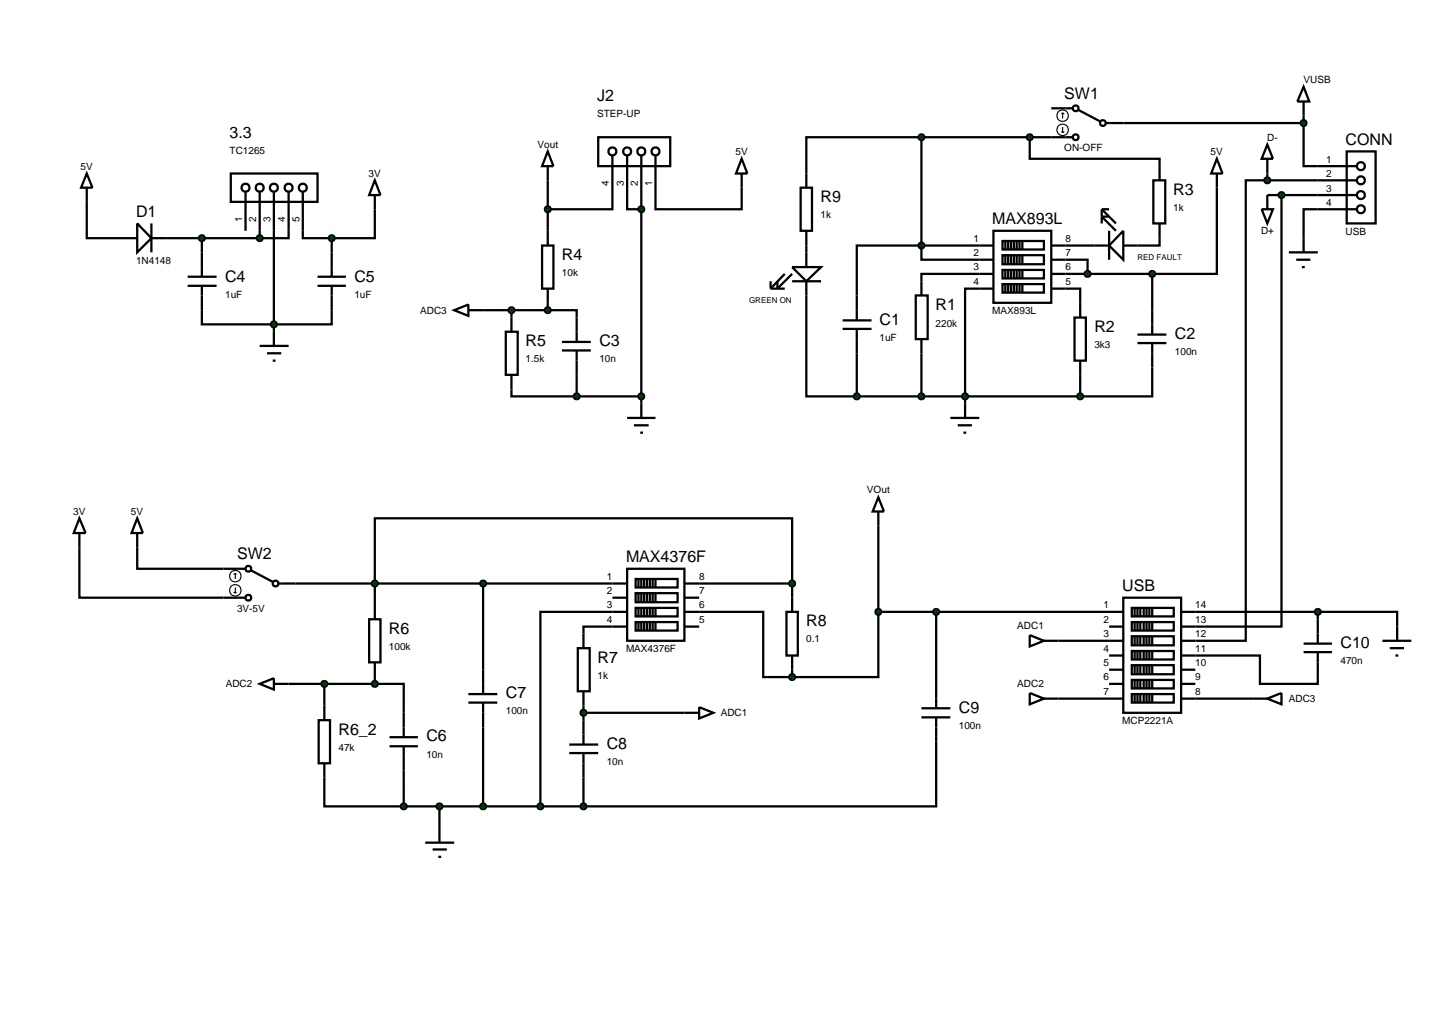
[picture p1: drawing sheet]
<svg xmlns="http://www.w3.org/2000/svg" width="257mm" height="180mm" viewBox="0 0 257 180" stroke-linecap="round" stroke-linejoin="round" font-family="sans-serif">
<g fill="none" stroke="#000" stroke-width=".4">
<path d="M185.4 19.1h3.8M190.2 19.4l3.8 2M229.9 15.3l1 2.6h-2.1zM229.9 17.9v3.8M15.3 35.6v6.4h6.4M66.1 36.9v5.1h-7.6M96.6 31.8v8.9M108 34.4v2.5h-11.4M110.6 34.4v2.5h2.5M113.1 34.4v36.8M130.8 33.1v3.8h-15.2v-2.5M162.5 24.2h-20.3v6.4"/>
<path d="M162.5 24.2h26.7M162.5 24.2v19.1M181.6 24.2v3.8h22.9v1.3M195.1 21.7h34.8M214.6 33.1v15.2h-11.4M222.5 36.9h2l-1 2.5zM223.5 31.8h-3.8v81.2h-8.9M223.5 25.5l1 2.5h-2zM223.5 31.8h15.7M223.5 28v3.8M226 34.4v76.1h-15.2M229.9 21.7v7.6h9.3"/>
<path d="M237.5 26.7h5.1v12.7h-5.1zM239.2 36.9h-9.3v7.6M239.2 34.4h-15.7v2.5M29.3 42h16.5M35.6 54.7v2.5h22.9v-2.5M35.6 42v2.5M45.8 40.7v1.3M48.3 40.7v17.8M50.9 40.7v1.3h-5.1M53.4 40.7v1.3h5.1M58.5 42v2.5M85.2 54.7h11.4"/>
<path d="M90.2 54.7v1.3M96.6 54.7h5.1v1.3M96.6 53.4v1.3M142.2 52.1v17.8h8.9M142.2 43.3v1.2M162.5 43.3v2.5h12.7M162.5 43.3h-11.4v8.8M162.5 43.3h12.7M175.2 40.7h10.2v12.7h-10.2zM175.2 48.3h-12.7v1.3M175.2 50.9h-5v20.3M176.8 42.5h7.3v1.5h-7.3z"/>
<path d="M176.8 45h7.3v1.6h-7.3zM176.8 47.6h7.3v1.5h-7.3zM176.8 50.1h7.3v1.5h-7.3zM177.3 42.5v1.5M177.3 45v1.6M177.3 47.6v1.5M177.3 50.1v1.5M177.8 42.5v1.5M177.8 45v1.6M177.8 47.6v1.5M177.8 50.1v1.5M178.3 42.5v1.5"/>
<path d="M178.3 45v1.6M178.3 47.6v1.5M178.3 50.1v1.5M178.8 42.5v1.5M178.8 45v1.6M178.8 47.6v1.5M178.8 50.1v1.5M179.3 42.5v1.5M179.3 45v1.6M179.3 47.6v1.5M179.3 50.1v1.5M179.8 42.5v1.5"/>
<path d="M179.8 45v1.6M179.8 47.6v1.5M179.8 50.1v1.5M180.3 42.5v1.5M180.3 45v1.6M180.3 47.6v1.5M180.3 50.1v1.5M185.4 50.9h5.1v2.5M185.4 45.8h6.4v2.5M185.4 43.3h7.6M185.4 48.3h17.8M203.2 48.3v6.4"/>
<path d="M204.5 42v1.3h-3.9M227.3 44.5h5.1M228.6 45.8h2.5M229.6 47.1h.5M90.2 68.7v1.2h11.5M101.7 66.1v3.8M101.7 69.9h11.4M151.1 69.9h39.4M151.1 62.3v7.6M162.5 62.3v7.6M190.5 66.1v3.8M203.2 64.8v5.1h-12.7"/>
<path d="M14 96.5v8.9h25.4M24.2 96.5v3.8h15.2M154.9 92.7v15.2M52.1 102.9h55.9M66.1 119.4v1.2M85.2 102.9v15.2M108 110.5h-5.1v1.2M108 107.9h-12.7v34.3M123.3 107.9h11.3v11.5h5.1M123.3 102.9h16.4M139.7 102.9v-11.5h-73.6v15.3M139.7 102.9v2.5"/>
<path d="M139.7 118.1v1.3M154.9 107.9v11.5h-15.2M154.9 107.9h40.7M165.1 107.9v12.7M186.7 113h8.9M210.8 115.6h11.4v5h10.2v-1.2M210.8 107.9h21.6M232.4 107.9h14v2.6M232.4 107.9v1.3M50.9 120.6h15.2M57.2 137.1v5.1h14M57.2 120.6v3.8"/>
<path d="M66.1 120.6h5.1v5.1M71.2 135.9v6.3M85.2 128.3v13.9M102.9 124.4v2.6M102.9 137.1v5.1M102.9 125.7h17.8M165.1 130.8v11.4h-62.2M186.7 123.2h8.9M210.8 123.2h10.2M71.2 142.2h31.7M77.5 142.2v3.8"/>
<circle cx="189.7" cy="19.1" r=".51"/>
<circle cx="189.7" cy="24.2" r=".51"/>
<circle cx="194.5" cy="21.7" r=".51"/>
<circle cx="240" cy="29.3" r=".7"/>
<circle cx="240" cy="36.9" r=".7"/>
<circle cx="240" cy="34.4" r=".7"/>
<circle cx="240" cy="31.8" r=".7"/>
</g>
<g fill="none" stroke="#000" stroke-width=".2">
<path d="M187.4 19.9v1M187.4 19.9l.3 .2M187.4 19.9l-.2 .2M187.2 23.2l.2 .2M187.4 22.4v1M187.7 23.2l-.3 .2"/>
<circle cx="187.4" cy="22.9" r="1.01"/>
<circle cx="187.4" cy="20.4" r="1.01"/>
</g>
<path d="M229.6 21.3l.3-.1-.5 .5zM229.9 21.2l.4 .2 .1 .3zM229.9 22.2l.5-.5-.1 .3zM229.4 21.7l.5 .5-.4-.2z" fill="#004000" stroke="#000" stroke-width=".4"/>
<path d="M229.9 21.2l.5 .5-.5 .5-.5-.5z" fill="#004000"/>
<path d="M161.5 52.1h2.1v7.7h-2.1zM162.5 49.6v2.5M162.5 59.8v2.5M167.6 73.7h5.1M168.9 75h2.5M169.9 76.3h.5M170.2 71.2v2.5" fill="none" stroke="#000" stroke-width=".4"/>
<path d="M162.2 42.9l.3-.1-.5 .5zM162.5 42.8l.3 .1 .2 .4zM163 43.3l-.1 .3-.4 .2zM162 43.3l.5 .5-.4-.2z" fill="#004000" stroke="#000" stroke-width=".4"/>
<path d="M162 43.3l.5-.5 .5 .5-.5 .5z" fill="#004000"/>
<g fill="none" stroke="#000" stroke-width=".4">
<path d="M194.3 36.9l2.5 2.5M194.3 36.9h1.3M194.3 36.9v2.5M195.6 38.2h-1.3l2.5 2.5M203.4 31.8h2.1v7.6h-2.1zM204.5 29.3v2.5M204.5 39.4v2.6M148.6 56.5h5.1M148.6 58h5.1M151.1 52.1v4.4M151.1 58v4.3M189.5 56h2v7.6h-2z"/>
<path d="M190.5 53.4v2.6M193 43.3h2.6M195.6 40.7v5.1M198.1 40.7v5.1l-2.5-2.5zM198.1 43.3h2.5M200.6 59h5.1M203.2 54.7v4.3M190.5 63.6v2.5M200.6 60.5h5.1M203.2 60.5v4.3"/>
</g>
<path d="M191.4 48l.4-.2-.5 .5zM191.8 47.8l.4 .2 .1 .3zM192.3 48.3l-.1 .3-.4 .2zM191.3 48.3l.5 .5-.4-.2z" fill="#004000" stroke="#000" stroke-width=".4"/>
<path d="M191.3 48.3l.5-.5 .5 .5-.5 .5z" fill="#004000"/>
<path d="M214.6 28l1 2.6h-2zM214.6 30.6v2.5" fill="none" stroke="#000" stroke-width=".4"/>
<g fill="#004000" stroke="#000" stroke-width=".4">
<path d="M202.8 48l.4-.2-.5 .5zM203.2 47.8l.4 .2 .1 .3zM203.7 48.3l-.1 .3-.4 .2zM202.7 48.3l.5 .5-.4-.2z"/>
<path d="M181.2 23.9l.4-.2-.5 .5zM181.6 23.7l.4 .2 .1 .3zM182.1 24.2l-.1 .3-.4 .2zM181.1 24.2l.5 .5-.4-.2z"/>
</g>
<g fill="#004000">
<path d="M202.7 48.3l.5-.5 .5 .5-.5 .5z"/>
<path d="M181.1 24.2l.5-.5 .5 .5-.5 .5z"/>
</g>
<g fill="none" stroke="#000" stroke-width=".4">
<path d="M96.6 26.7l1 2.6h-2zM96.6 29.3v2.5M105.5 24.2h12.7v5.1h-12.7zM108 27.5v6.9M110.6 27.5v6.9M113.1 27.5v6.9M115.6 27.5v6.9M130.8 28l1 2.6h-2zM130.8 30.6v2.5M89.2 58.5h2.1v7.6h-2.1zM90.2 56v2.5M95.6 43.3h2v7.6h-2z"/>
<path d="M96.6 40.7v2.6M96.6 50.9v2.5M101.7 56v4.3M90.2 66.1v2.6M99.1 60.3h5.1M99.1 61.8h5.1M101.7 61.8v4.3M110.6 73.7h5M111.8 75h2.6M112.9 76.3h.5M113.1 71.2v2.5"/>
<circle cx="108" cy="26.7" r=".7"/>
<circle cx="110.6" cy="26.7" r=".7"/>
<circle cx="113.1" cy="26.7" r=".7"/>
<circle cx="115.6" cy="26.7" r=".7"/>
</g>
<g fill="#004000" stroke="#000" stroke-width=".4">
<path d="M96.2 36.6l.4-.2-.5 .5zM96.6 36.4l.3 .1 .2 .4zM97.1 36.9l-.1 .3-.4 .2zM96.1 36.9l.5 .5-.4-.2z"/>
<path d="M96.2 54.4l.4-.2-.5 .5zM96.6 54.2l.3 .1 .2 .4zM97.1 54.7l-.1 .3-.4 .2zM96.1 54.7l.5 .5-.3-.1z"/>
<path d="M101.4 69.5l.3-.1-.5 .5zM101.7 69.4l.3 .1 .2 .4zM101.7 70.4l.5-.5-.2 .4zM101.2 69.9l.5 .5-.4-.2z"/>
<path d="M112.8 69.5l.3-.1-.5 .5zM113.1 69.4l.4 .2 .1 .3zM113.1 70.4l.5-.5-.2 .4zM112.6 69.9l.5 .5-.3-.1z"/>
<path d="M112.8 36.5l.3-.1-.5 .5zM113.1 36.4l.3 .1 .2 .4zM113.6 36.9l-.1 .3-.4 .2zM112.6 36.9l.5 .5-.4-.2z"/>
<path d="M162.2 69.5l.3-.1-.5 .5zM162.5 69.4l.4 .2 .1 .3zM163 69.9l-.1 .3-.4 .2zM162 69.9l.5 .5-.4-.2z"/>
<path d="M169.8 69.6l.4-.2-.5 .5zM170.2 69.4l.4 .2 .1 .3zM170.7 69.9l-.1 .3-.4 .2zM169.7 69.9l.5 .5-.3-.1z"/>
<path d="M190.2 69.5l.3-.1-.5 .5zM190.5 69.4l.4 .2 .1 .3zM191 69.9l-.1 .3-.4 .2zM190 69.9l.5 .5-.4-.2z"/>
</g>
<g fill="#004000">
<path d="M96.1 36.9l.5-.5 .5 .5-.5 .5z"/>
<path d="M96.1 54.7l.5-.5 .5 .5-.5 .5z"/>
<path d="M101.7 69.4l.5 .5-.5 .5-.5-.5z"/>
<path d="M113.1 69.4l.5 .5-.5 .5-.5-.5z"/>
<path d="M113.1 36.4l.5 .5-.5 .5-.5-.5z"/>
<path d="M162.5 69.4l.5 .5-.5 .5-.5-.5z"/>
<path d="M169.7 69.9l.5-.5 .5 .5-.5 .5z"/>
<path d="M190.5 69.4l.5 .5-.5 .5-.5-.5z"/>
</g>
<g fill="none" stroke="#000" stroke-width=".4">
<path d="M15.3 30.6l1 2.5h-2zM15.3 33.1v2.5M24.2 39.4l2.5 2.6-2.5 2.5zM26.7 39.4v5.1M40.7 30.6h15.3v5h-15.3zM43.3 33.9v6.8M45.8 33.9v6.8M48.3 33.9v6.8M50.9 33.9v6.8M53.4 33.9v6.8M21.7 42h2.5M26.7 42h2.6"/>
<path d="M33.1 48.8h5.1M33.1 50.4h5.1M35.6 44.5v4.3M35.6 50.4v4.3M48.3 58.5v2.5M45.8 61h5.1M47.1 62.3h2.5M48.1 63.6h.5"/>
<circle cx="43.3" cy="33.1" r=".7"/>
<circle cx="45.8" cy="33.1" r=".7"/>
<circle cx="48.3" cy="33.1" r=".7"/>
<circle cx="50.9" cy="33.1" r=".7"/>
<circle cx="53.4" cy="33.1" r=".7"/>
</g>
<g fill="#004000" stroke="#000" stroke-width=".4">
<path d="M35.2 41.7l.4-.2-.5 .5zM35.6 41.5l.3 .1 .2 .4zM35.6 42.5l.5-.5-.2 .4zM35.1 42l.5 .5-.4-.2z"/>
<path d="M45.4 41.7l.4-.2-.5 .5zM45.8 41.5l.4 .2 .1 .3zM45.8 42.5l.5-.5-.1 .3zM45.3 42l.5 .5-.3-.1z"/>
<path d="M48 56.8l.3-.1-.5 .5zM48.3 56.7l.3 .1 .2 .4zM48.3 57.7l.5-.5-.2 .4zM47.8 57.2l.5 .5-.4-.2z"/>
</g>
<g fill="#004000">
<path d="M35.1 42l.5-.5 .5 .5-.5 .5z"/>
<path d="M45.3 42l.5-.5 .5 .5-.5 .5z"/>
<path d="M48.3 56.7l.5 .5-.5 .5-.5-.5z"/>
</g>
<path d="M66.1 31.8l1 2.6h-2zM66.1 34.4v2.5M56 48.8h5M56 50.4h5M58.5 44.5v4.3M58.5 50.4v4.3" fill="none" stroke="#000" stroke-width=".4"/>
<path d="M58.1 41.7l.4-.2-.5 .5zM58.5 41.5l.4 .2 .1 .3zM58.5 42.5l.5-.5-.1 .3zM58 42l.5 .5-.3-.1z" fill="#004000" stroke="#000" stroke-width=".4"/>
<path d="M58 42l.5-.5 .5 .5-.5 .5z" fill="#004000"/>
<g fill="none" stroke="#000" stroke-width=".4">
<path d="M14 91.4l1.1 2.6h-2.1zM14 94v2.5M24.2 91.4l1 2.6h-2zM24.2 94v2.5M39.4 100.3h3.9M39.4 105.4h3.9M44.3 100.6l3.8 2M49.1 102.9h3M65.1 109.2h2v7.6h-2zM66.1 106.7v2.5M66.1 116.8v2.6M85.2 118.1v4.3"/>
<path d="M108 102.9h2.6M108 105.4h2.6M108 107.9h2.6M108 110.5h2.6M110.6 100.3h10.1v12.7h-10.1zM112.1 102.1h7.4v1.5h-7.4zM112.1 104.6h7.4v1.6h-7.4zM112.1 107.2h7.4v1.5h-7.4zM112.1 109.7h7.4v1.5h-7.4zM112.6 102.1v1.5M112.6 104.6v1.6M112.6 107.2v1.5"/>
<path d="M112.6 109.7v1.5M113.1 102.1v1.5M113.1 104.6v1.6M113.1 107.2v1.5M113.1 109.7v1.5M113.6 102.1v1.5M113.6 104.6v1.6M113.6 107.2v1.5M113.6 109.7v1.5M114.1 102.1v1.5M114.1 104.6v1.6M114.1 107.2v1.5"/>
<path d="M114.1 109.7v1.5M114.6 102.1v1.5M114.6 104.6v1.6M114.6 107.2v1.5M114.6 109.7v1.5M115.1 102.1v1.5M115.1 104.6v1.6M115.1 107.2v1.5M115.1 109.7v1.5M115.6 102.1v1.5M115.6 104.6v1.6M115.6 107.2v1.5"/>
<path d="M115.6 109.7v1.5M120.7 102.9h2.6M120.7 105.4h2.6M120.7 107.9h2.6M120.7 110.5h2.6M56.2 127h2v7.6h-2zM57.2 124.4v2.6M57.2 134.6v2.5M68.7 130h5M68.7 131.6h5M71.2 125.7v4.3M71.2 131.6v4.3"/>
<path d="M82.6 122.4h5.1M82.6 123.9h5.1M85.2 123.9v4.4"/>
<circle cx="43.8" cy="100.3" r=".51"/>
<circle cx="43.8" cy="105.4" r=".51"/>
<circle cx="48.6" cy="102.9" r=".51"/>
</g>
<g fill="none" stroke="#000" stroke-width=".2">
<path d="M41.2 104.4l.3 .2M41.5 101.1v1M41.5 103.6v1M41.5 101.1l.2 .2M41.5 101.1l-.3 .2M41.7 104.4l-.2 .2"/>
<circle cx="41.5" cy="104.1" r="1.01"/>
<circle cx="41.5" cy="101.6" r="1.01"/>
</g>
<g fill="#004000" stroke="#000" stroke-width=".4">
<path d="M84.8 102.6l.4-.2-.5 .5zM85.2 102.4l.3 .1 .2 .4zM85.2 103.4l.5-.5-.2 .4zM84.7 102.9l.5 .5-.3-.1z"/>
<path d="M65.8 102.5l.3-.1-.5 .5zM66.1 102.4l.4 .2 .1 .3zM66.1 103.4l.5-.5-.2 .4zM65.6 102.9l.5 .5-.3-.1z"/>
<path d="M70.8 141.9l.4-.2-.5 .5zM71.2 141.7l.4 .2 .1 .3zM71.2 142.7l.5-.5-.2 .4zM70.7 142.2l.5 .5-.3-.1z"/>
<path d="M84.8 141.9l.4-.2-.5 .5zM85.2 141.7l.4 .2 .1 .3zM85.2 142.7l.5-.5-.2 .4zM84.7 142.2l.5 .5-.3-.1z"/>
</g>
<g fill="#004000">
<path d="M84.7 102.9l.5-.5 .5 .5-.5 .5z"/>
<path d="M66.1 102.4l.5 .5-.5 .5-.5-.5z"/>
<path d="M71.2 141.7l.5 .5-.5 .5-.5-.5z"/>
<path d="M84.7 142.2l.5-.5 .5 .5-.5 .5z"/>
</g>
<path d="M75 148.6h5.1M76.3 149.8h2.5M77.3 151.1h.5M77.5 146v2.6" fill="none" stroke="#000" stroke-width=".4"/>
<path d="M77.2 141.8l.3-.1-.5 .5zM77.5 141.7l.4 .2 .1 .3zM77.5 142.7l.5-.5-.2 .4zM77 142.2l.5 .5-.4-.2z" fill="#004000" stroke="#000" stroke-width=".4"/>
<path d="M77.5 141.7l.5 .5-.5 .5-.5-.5z" fill="#004000"/>
<path d="M101.9 114.3h2.1v7.6h-2.1zM102.9 111.7v2.6M100.4 131.3h5.1M100.4 132.8h5.1M102.9 121.9v2.5M102.9 127v4.3M102.9 132.8v4.3" fill="none" stroke="#000" stroke-width=".4"/>
<path d="M95 141.8l.3-.1-.5 .5zM95.3 141.7l.4 .2 .1 .3zM95.8 142.2l-.2 .4-.3 .1zM94.8 142.2l.5 .5-.3-.1z" fill="#004000" stroke="#000" stroke-width=".4"/>
<path d="M95.3 141.7l.5 .5-.5 .5-.5-.5z" fill="#004000"/>
<path d="M138.7 107.9h2v7.7h-2zM139.7 105.4v2.5M139.7 115.6v2.5" fill="none" stroke="#000" stroke-width=".4"/>
<path d="M139.4 102.5l.3-.1-.5 .5zM139.7 102.4l.3 .1 .2 .4zM140.2 102.9l-.2 .4-.3 .1zM139.2 102.9l.5 .5-.3-.1z" fill="#004000" stroke="#000" stroke-width=".4"/>
<path d="M139.7 102.4l.5 .5-.5 .5-.5-.5z" fill="#004000"/>
<path d="M154.9 87.7l1 2.5h-2zM154.9 90.2v2.5" fill="none" stroke="#000" stroke-width=".4"/>
<path d="M139.4 119l.3-.1-.5 .5zM139.7 118.9l.4 .2 .1 .3zM140.2 119.4l-.2 .4-.3 .1zM139.2 119.4l.5 .5-.3-.1z" fill="#004000" stroke="#000" stroke-width=".4"/>
<path d="M139.7 118.9l.5 .5-.5 .5-.5-.5z" fill="#004000"/>
<g fill="none" stroke="#000" stroke-width=".4">
<path d="M195.6 107.9h2.5M195.6 110.5h2.5M195.6 113h2.5M195.6 115.6h2.5M195.6 118.1h2.5M198.1 105.4h10.2v20.3h-10.2zM199.6 107.2h7.4v1.5h-7.4zM199.6 109.7h7.4v1.5h-7.4zM199.6 112.2h7.4v1.6h-7.4zM199.6 114.8h7.4v1.5h-7.4zM199.6 117.3h7.4v1.6h-7.4zM199.6 119.9h7.4v1.5h-7.4z"/>
<path d="M200.1 107.2v1.5M200.1 109.7v1.5M200.1 112.2v1.6M200.1 114.8v1.5M200.1 117.3v1.6M200.1 119.9v1.5M200.6 107.2v1.5M200.6 109.7v1.5M200.6 112.2v1.6M200.6 114.8v1.5M200.6 117.3v1.6M200.6 119.9v1.5"/>
<path d="M201.1 107.2v1.5M201.1 109.7v1.5M201.1 112.2v1.6M201.1 114.8v1.5M201.1 117.3v1.6M201.1 119.9v1.5M201.7 107.2v1.5M201.7 109.7v1.5M201.7 112.2v1.6M201.7 114.8v1.5M201.7 117.3v1.6M201.7 119.9v1.5"/>
<path d="M202.2 107.2v1.5M202.2 109.7v1.5M202.2 112.2v1.6M202.2 114.8v1.5M202.2 117.3v1.6M202.2 119.9v1.5M202.7 107.2v1.5M202.7 109.7v1.5M202.7 112.2v1.6M202.7 114.8v1.5M202.7 117.3v1.6M202.7 119.9v1.5"/>
<path d="M203.2 107.2v1.5M203.2 109.7v1.5M203.2 112.2v1.6M203.2 114.8v1.5M203.2 117.3v1.6M203.2 119.9v1.5M208.3 107.9h2.5M208.3 110.5h2.5M208.3 113h2.5M208.3 115.6h2.5M208.3 118.1h2.5M162.5 124.9h5.1"/>
<path d="M162.5 126.5h5.1M165.1 120.6v4.3M165.1 126.5v4.3M195.6 120.6h2.5M195.6 123.2h2.5M199.6 122.4h7.4v1.5h-7.4zM200.1 122.4v1.5M200.6 122.4v1.5M201.1 122.4v1.5M201.7 122.4v1.5M202.2 122.4v1.5M202.7 122.4v1.5"/>
<path d="M203.2 122.4v1.5M208.3 120.6h2.5M208.3 123.2h2.5"/>
</g>
<path d="M154.5 107.6l.4-.2-.5 .5zM154.9 107.4l.3 .1 .2 .4zM155.4 107.9l-.1 .3-.4 .2zM154.4 107.9l.5 .5-.3-.1z" fill="#004000" stroke="#000" stroke-width=".4"/>
<path d="M154.4 107.9l.5-.5 .5 .5-.5 .5z" fill="#004000"/>
<path d="M181.6 112l2.5 1-2.5 1zM184.1 113h2.6M45.8 120.6l2.5-1v2zM48.3 120.6h2.6" fill="none" stroke="#000" stroke-width=".4"/>
<g fill="#004000" stroke="#000" stroke-width=".4">
<path d="M164.8 107.5l.3-.1-.5 .5zM165.1 107.4l.3 .1 .2 .4zM165.6 107.9l-.1 .3-.4 .2zM164.6 107.9l.5 .5-.4-.2z"/>
<path d="M102.6 141.8l.3-.1-.5 .5zM102.9 141.7l.4 .2 .1 .3zM103.4 142.2l-.2 .4-.3 .1zM102.4 142.2l.5 .5-.3-.1z"/>
</g>
<g fill="#004000">
<path d="M165.1 107.4l.5 .5-.5 .5-.5-.5z"/>
<path d="M102.9 141.7l.5 .5-.5 .5-.5-.5z"/>
</g>
<path d="M120.7 125.7h2.6M123.3 124.7l2.5 1-2.5 1zM181.6 122.2l2.5 1-2.5 1zM184.1 123.2h2.6" fill="none" stroke="#000" stroke-width=".4"/>
<g fill="#004000" stroke="#000" stroke-width=".4">
<path d="M102.5 125.4l.4-.2-.5 .5zM102.9 125.2l.4 .2 .1 .3zM103.4 125.7l-.2 .4-.3 .1zM102.4 125.7l.5 .5-.3-.1z"/>
<path d="M65.8 120.2l.3-.1-.5 .5zM66.1 120.1l.3 .1 .2 .4zM66.6 120.6l-.1 .3-.4 .2zM65.6 120.6l.5 .5-.4-.2z"/>
<path d="M56.8 120.3l.4-.2-.5 .5zM57.2 120.1l.4 .2 .1 .3zM57.7 120.6l-.1 .3-.4 .2zM56.7 120.6l.5 .5-.3-.1z"/>
</g>
<g fill="#004000">
<path d="M102.9 125.2l.5 .5-.5 .5-.5-.5z"/>
<path d="M66.1 120.1l.5 .5-.5 .5-.5-.5z"/>
<path d="M56.7 120.6l.5-.5 .5 .5-.5 .5z"/>
</g>
<path d="M80.1 54.7l2.5-1v2zM82.6 54.7h2.6M221 123.2h2.5M223.5 123.2l2.5-1v2z" fill="none" stroke="#000" stroke-width=".4"/>
<path d="M89.8 54.4l.4-.2-.5 .5zM90.2 54.2l.3 .1 .2 .4zM90.7 54.7l-.1 .3-.4 .2zM89.7 54.7l.5 .5-.4-.2z" fill="#004000" stroke="#000" stroke-width=".4"/>
<path d="M90.2 54.2l.5 .5-.5 .5-.5-.5z" fill="#004000"/>
<path d="M229.9 113.5h5M229.9 115h5M232.4 109.2v4.3M232.4 115v4.4M243.8 113h5.1M245.1 114.3h2.5M246.1 115.6h.5M246.4 110.5v2.5" fill="none" stroke="#000" stroke-width=".4"/>
<g fill="#004000" stroke="#000" stroke-width=".4">
<path d="M232 107.6l.4-.2-.5 .5zM232.4 107.4l.3 .1 .2 .4zM232.9 107.9l-.1 .3-.4 .2zM231.9 107.9l.5 .5-.4-.2z"/>
<path d="M225.7 34l.3-.1-.5 .5zM226 33.9l.4 .2 .1 .3zM226.5 34.4l-.1 .3-.4 .2zM225.5 34.4l.5 .5-.4-.2z"/>
<path d="M223.2 31.4l.3-.1-.5 .5zM223.5 31.3l.4 .2 .1 .3zM223.5 32.3l.5-.5-.2 .4zM223 31.8l.5 .5-.4-.2z"/>
</g>
<g fill="#004000">
<path d="M231.9 107.9l.5-.5 .5 .5-.5 .5z"/>
<path d="M226 33.9l.5 .5-.5 .5-.5-.5z"/>
<path d="M223.5 31.3l.5 .5-.5 .5-.5-.5z"/>
</g>
<path d="M141.2 33.1h2v7.6h-2zM142.2 30.6v2.5M135.9 49.6v1.3M135.9 50.9h2.5M138.4 48.3l-2.5 2.6M139.7 47.1h5.1l-2.6 2.5zM139.7 49.6h5.1M139.7 48.3l-2.6 2.6v-1.3M142.2 40.7v2.6M142.2 44.5v2.6M142.2 49.6v2.5" fill="none" stroke="#000" stroke-width=".4"/>
<g fill="#004000" stroke="#000" stroke-width=".4">
<path d="M162.2 23.8l.3-.1-.5 .5zM162.5 23.7l.3 .1 .2 .4zM163 24.2l-.1 .3-.4 .2zM162 24.2l.5 .5-.4-.2z"/>
<path d="M150.8 69.5l.3-.1-.5 .5zM151.1 69.4l.4 .2 .1 .3zM151.6 69.9l-.1 .3-.4 .2zM150.6 69.9l.5 .5-.4-.2z"/>
</g>
<g fill="#004000">
<path d="M162 24.2l.5-.5 .5 .5-.5 .5z"/>
<path d="M151.1 69.4l.5 .5-.5 .5-.5-.5z"/>
</g>
<g font-size="2.8">
<text x="105.3" y="17.9">J2</text>
<text x="187.7" y="17.5">SW1</text>
<text x="40.5" y="24.3">3.3</text>
<text x="237.3" y="25.6">CONN</text>
<text x="144.7" y="35.7">R9</text>
<text x="206.9" y="34.4">R3</text>
<text x="24" y="38.3">D1</text>
<text x="175" y="39.6">MAX893L</text>
<text x="99.1" y="45.9">R4</text>
<text x="39.7" y="49.7">C4</text>
<text x="62.5" y="49.7">C5</text>
<text x="155.1" y="57.3">C1</text>
<text x="165" y="54.7">R1</text>
<text x="193" y="58.6">R2</text>
<text x="207.2" y="59.8">C2</text>
<text x="92.7" y="61.1">R5</text>
<text x="105.7" y="61.1">C3</text>
<text x="41.8" y="98.7">SW2</text>
<text x="110.4" y="99.2">MAX4376F</text>
<text x="197.9" y="104.3">USB</text>
<text x="68.6" y="111.8">R6</text>
<text x="142.2" y="110.5">R8</text>
<text x="105.4" y="116.9">R7</text>
<text x="236.4" y="114.3">C10</text>
<text x="89.2" y="123.2">C7</text>
<text x="169.1" y="125.8">C9</text>
<text x="59.7" y="129.6">R6_2</text>
<text x="75.2" y="130.8">C6</text>
<text x="107" y="132.1">C8</text>
</g>
<g font-size="1.8">
<text x="229.9" y="14.6">VUSB</text>
<text x="105.3" y="20.7">STEP-UP</text>
<text x="14.2" y="29.9">5V</text>
<text x="40.5" y="27.1">TC1265</text>
<text x="94.8" y="26.1">Vout</text>
<text x="129.7" y="27.3">5V</text>
<text x="187.7" y="26.7">ON-OFF</text>
<text x="213.5" y="27.3">5V</text>
<text x="223.5" y="24.8">D-</text>
<text x="233.9" y="28.7">1</text>
<text x="65" y="31.2">3V</text>
<text x="107.4" y="32.8" transform="rotate(-90 107.4 32.8)">4</text>
<text x="110" y="32.8" transform="rotate(-90 110 32.8)">3</text>
<text x="112.5" y="32.8" transform="rotate(-90 112.5 32.8)">2</text>
<text x="115" y="32.8" transform="rotate(-90 115 32.8)">1</text>
<text x="233.9" y="31.2">2</text>
<text x="233.9" y="33.8">3</text>
<text x="42.7" y="39.2" transform="rotate(-90 42.7 39.2)">1</text>
<text x="45.2" y="39.2" transform="rotate(-90 45.2 39.2)">2</text>
<text x="47.7" y="39.2" transform="rotate(-90 47.7 39.2)">3</text>
<text x="50.3" y="39.2" transform="rotate(-90 50.3 39.2)">4</text>
<text x="52.8" y="39.2" transform="rotate(-90 52.8 39.2)">5</text>
<text x="144.7" y="38.5">1k</text>
<text x="206.9" y="37.2">1k</text>
<text x="222.4" y="41.3">D+</text>
<text x="233.9" y="36.3">4</text>
<text x="237.3" y="41.5">USB</text>
<text x="24" y="46.5">1N4148</text>
<text x="171.7" y="42.7">1</text>
<text x="171.7" y="45.2">2</text>
<text x="171.7" y="47.7">3</text>
<text x="187.9" y="42.7">8</text>
<text x="187.9" y="45.2">7</text>
<text x="187.9" y="47.7">6</text>
<text x="39.7" y="52.5">1uF</text>
<text x="62.5" y="52.5">1uF</text>
<text x="99.1" y="48.7">10k</text>
<text x="171.7" y="50.3">4</text>
<text x="187.9" y="50.3">5</text>
<text x="74.1" y="55.3">ADC3</text>
<text x="165" y="57.6">220k</text>
<text x="175" y="55.4">MAX893L</text>
<text x="92.7" y="63.9">1.5k</text>
<text x="105.7" y="63.9">10n</text>
<text x="155.1" y="60.1">1uF</text>
<text x="193" y="61.4">3k3</text>
<text x="207.2" y="62.6">100n</text>
<text x="152.9" y="87">VOut</text>
<text x="12.9" y="90.8">3V</text>
<text x="23.1" y="90.8">5V</text>
<text x="41.8" y="107.9">3V-5V</text>
<text x="107" y="102.3">1</text>
<text x="107" y="104.8">2</text>
<text x="107" y="107.3">3</text>
<text x="123.3" y="102.3">8</text>
<text x="123.3" y="104.8">7</text>
<text x="123.3" y="107.3">6</text>
<text x="194.6" y="107.3">1</text>
<text x="210.8" y="107.3">14</text>
<text x="107" y="109.9">4</text>
<text x="123.3" y="109.9">5</text>
<text x="142.2" y="113.3">0.1</text>
<text x="179.4" y="111">ADC1</text>
<text x="194.6" y="109.9">2</text>
<text x="194.6" y="112.4">3</text>
<text x="210.8" y="109.9">13</text>
<text x="210.8" y="112.4">12</text>
<text x="68.6" y="114.6">100k</text>
<text x="105.4" y="119.7">1k</text>
<text x="110.4" y="115">MAX4376F</text>
<text x="194.6" y="115">4</text>
<text x="194.6" y="117.5">5</text>
<text x="194.6" y="120">6</text>
<text x="210.8" y="115">11</text>
<text x="210.8" y="117.5">10</text>
<text x="210.8" y="120">9</text>
<text x="236.4" y="117.1">470n</text>
<text x="39.8" y="121.2">ADC2</text>
<text x="89.2" y="126">100n</text>
<text x="179.4" y="121.2">ADC2</text>
<text x="194.6" y="122.6">7</text>
<text x="210.8" y="122.6">8</text>
<text x="227.3" y="123.8">ADC3</text>
<text x="127.1" y="126.3">ADC1</text>
<text x="169.1" y="128.6">100n</text>
<text x="197.9" y="127.7">MCP2221A</text>
<text x="59.7" y="132.4">47k</text>
<text x="75.2" y="133.7">10n</text>
<text x="107" y="134.9">10n</text>
</g>
<g font-size="1.4">
<text x="200.6" y="45.9">RED FAULT</text>
<text x="132.1" y="53.5">GREEN ON</text>
</g>
</svg>
